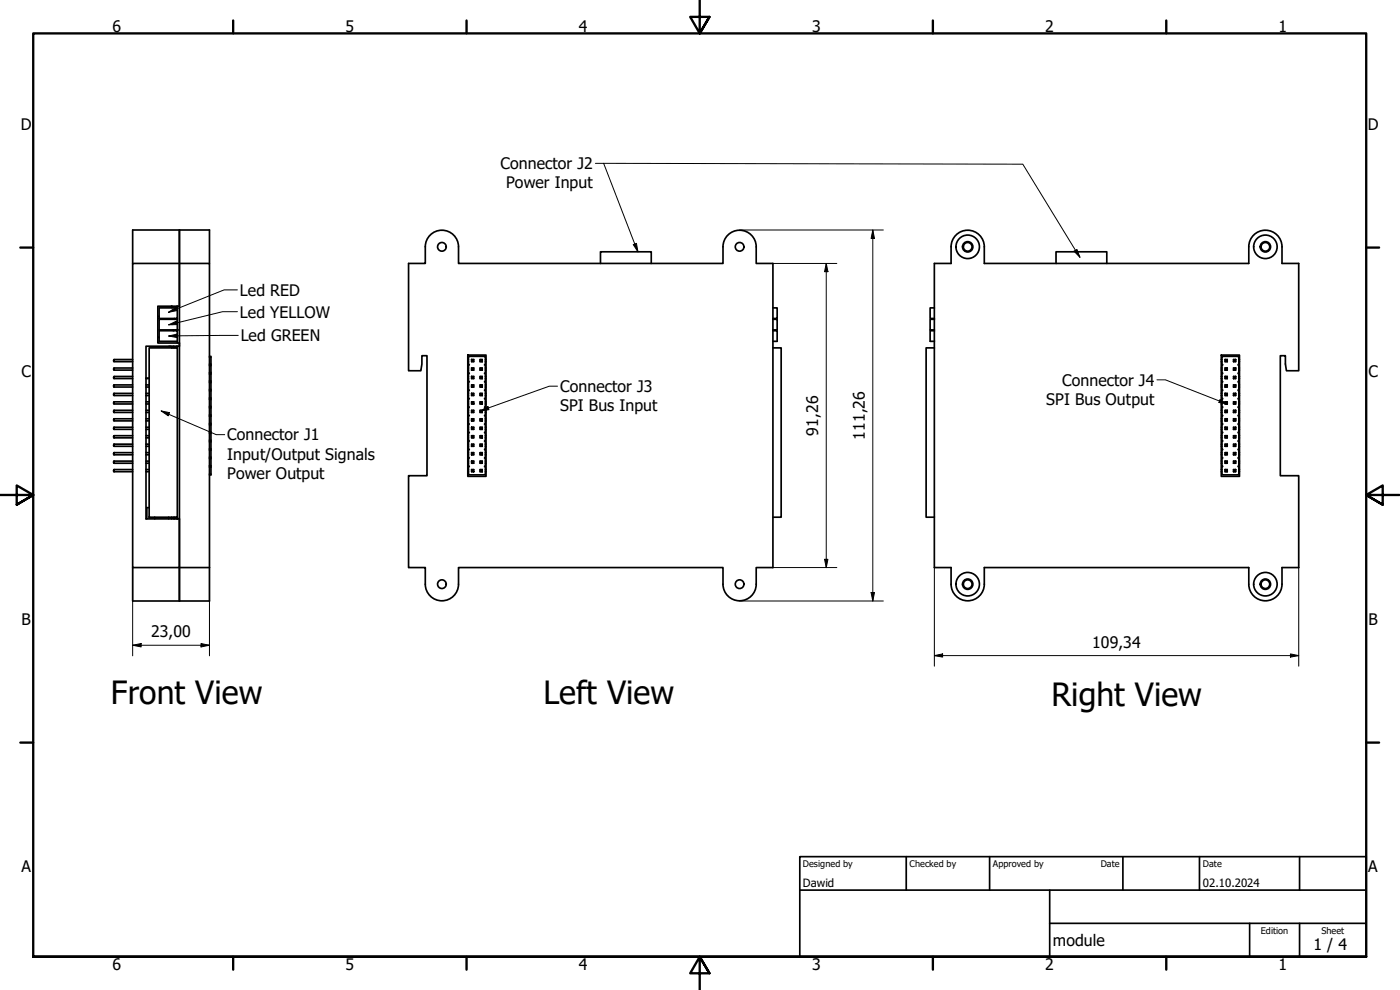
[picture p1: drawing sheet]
<svg xmlns="http://www.w3.org/2000/svg" width="420mm" height="297mm" viewBox="0 0 420 297" stroke-linecap="round" stroke-linejoin="round" font-family="sans-serif">
<!-- layer: Visible (ISO) -->
<g fill="none" stroke="#000" stroke-width=".51">
<path d="M39.8 79h14v-10v22.9h-6.4v11h6.4v1h-10v51.8h10v14.6h-14zM39.8 79v-10h23.1v10M53.8 79v101.3v-10h9.1M53.8 79h9.1v91.3M180.2 79v-3.4h15.3v3.4M316.9 79v-3.4h15.3v3.4M47.4 94.9h.4M47.8 95.8h5.4v3.2h-5.4zM47.8 92.4h5.4v3.2h-5.4zM47.8 99.2h5.4v3.2h-5.4zM51.4 91.9h.2M51.6 91.9v.5"/>
<path d="M52.1 99v.2M52.3 95.8h.7M52.3 95.6v.1M53 95.6v.1M53 99v.2M53.1 99h-.3M53.1 91.9v.5M53.1 99h.1M53.2 91.9v.5M53.2 95.6v.2M53.2 99v.2M232 95.8h1.2v3.2h-1.2"/>
<path d="M232 92.4h1.2v3.2h-1.2M232 99.2h1.2v3.2h-1.2M280.4 95.8h-1.3v3.2h1.3M280.4 92.4h-1.3v3.2h1.3M280.4 99.2h-1.3v3.2h1.3M34.2 118v.7h5.6M34.2 118v.7M34.2 113v.6M34.2 115.5v.6M34.2 107.9v.6M34.2 110.4v.6M34.2 118h5.6"/>
<path d="M34.2 115.5h5.6M34.2 116.1h5.6M39.8 113h-5.6v.6h5.6M39.8 107.9h-5.6v.6h5.6M39.8 110.4h-5.6v.6h5.6M43.8 118h1M43.8 118.7h1M43.8 113.6h1M43.8 115.5h1M43.8 116.1h1M43.8 113.5h.1M43.9 113.5h.9"/>
<path d="M44.8 104.4h8.4v50.8h-8.4zM47.4 101.2h.4M50.8 103.9h.5M52.1 103.9v.3M52.1 104.2l-.6 .2M52.5 104.1l-1 .2M52.5 104.4v-.2l.6 .2M53 103.9v.4M53.1 104.3l-.6-.2-.4 .3M53.2 102.4v.5M53.2 103.9v.5M62.9 106.9h.4v35.6h-.4"/>
<path d="M62.9 107.2h.4M62.9 109.2h.4M62.9 109.5h.4M62.9 109.7h.4M62.9 111.7h.4M62.9 112h.4M62.9 112.3h.4M62.9 114.3h.4M62.9 114.5h.4M62.9 114.8h.4M62.9 116.8h.4M62.9 117.1h.4"/>
<path d="M62.9 117.3h.4M62.9 119.4h.4M62.9 119.6h.4M62.9 119.9h.4M140.4 106.5h5.5v36.4h-5.5zM140.4 118h.2M140.4 118.7h.2M140.4 113.6h.2M140.4 115.5h.2M140.4 116.1h.2M140.4 113h.2M140.4 108.5h.2"/>
<path d="M140.4 107.9h.2M140.4 110.4h.2M140.4 111h.2M140.6 107.2l.2-.3h4.6l.3 .3v2l-.3 .3 .3 .2v2l-.3 .3 .3 .3v2l-.3 .2 .3 .3v2l-.3 .3 .3 .2v2.1l-.3 .2 .3 .3v2l-.3 .3 .3 .2v2l-.3 .3 .3 .3v2l-.3 .2 .3 .3v2l-.3 .3 .3 .2v2.1l-.3 .2 .3 .3v2l-.3 .3 .3 .2v2l-.3 .3 .3 .3v2l-.3 .2 .3 .3v2l-.3 .3h-4.6l-.2-.3v-2l.2-.3-.2-.2v-2l.2-.3-.2-.3v-2l.2-.2-.2-.3v-2l.2-.3-.2-.2v-2.1l.2-.2-.2-.3v-2l.2-.3-.2-.2v-2l.2-.3-.2-.3v-2l.2-.2-.2-.3v-2l.2-.3-.2-.2v-2.1l.2-.2-.2-.3v-2l.2-.3-.2-.2v-2l.2-.3-.2-.3v-2l.2-.2-.2-.3zM141.5 118h.7v.7h-.7zM141.5 113h.7v.6h-.7zM141.5 115.5h.7v.6h-.7zM141.5 107.9h.7v.6h-.7zM141.5 110.4h.7v.6h-.7zM141.5 116.1h.7M141.5 115.5l.5 .2M141.5 111h.7"/>
<path d="M141.5 110.4l.5 .2M141.5 118l.2 .2M141.5 113l.2 .1M141.5 107.9l.2 .2M141.7 118.2l-.2 .5M141.7 118.5l.5 .2M141.7 113.1l-.2 .5M141.7 113.5l.5 .1M141.7 108.1l-.2 .4M141.7 108.4l.5 .1M141.7 118.2h.3M141.7 110.6v.3"/>
<path d="M141.7 115.7v.3M141.7 113.1h.3M141.7 108.1h.3M142.2 118l-.2 .5M142.2 113l-.2 .5M142.2 115.5l-.2 .5M142.2 107.9l-.2 .5M142.2 110.4l-.2 .5M144.1 118h.6v.7h-.6zM144.1 113h.6v.6h-.6zM144.1 115.5h.6v.6h-.6zM144.1 107.9h.6v.6h-.6z"/>
<path d="M144.1 110.4h.6v.6h-.6zM144.1 118l.4 .2M144.1 113l.4 .1M144.1 115.5l.1 .2 .5-.2M144.1 107.9l.4 .2M144.1 110.4l.4 .2M144.2 118.2l-.1 .5M144.2 113.1l-.1 .5M144.2 115.7l-.1 .4M144.2 116l.5 .1M144.2 108.1l-.1 .4M144.2 110.6l-.1 .4"/>
<path d="M144.2 113.5h.3M144.2 118.5h.3M144.2 108.4h.3M144.2 110.9h.3M144.5 115.7v.3M144.7 118l-.2 .2 .2 .5M144.7 113l-.2 .1 .2 .5M144.7 107.9l-.2 .2 .2 .4M144.7 110.4l-.2 .2 .2 .4M145.7 118h.2M145.7 118.7h.2M145.7 113.6h.2"/>
<path d="M145.7 115.5h.2M145.7 116.1h.2M145.7 113h.2M145.7 108.5h.2M145.7 107.9h.2M145.7 110.4h.2M145.7 111h.2M232 104.4h2.4v50.8h-2.4M280.4 104.4h-2.5v50.8h2.5M366.5 106.5h5.5v36.4h-5.5zM366.5 118h.2M366.5 118.7h.2"/>
<path d="M366.5 113.6h.2M366.5 115.5h.2M366.5 116.1h.2M366.5 113h.2M366.5 108.5h.2M366.5 107.9h.2M366.5 110.4h.2M366.5 111h.2M367 106.9h4.5l.3 .3v2l-.3 .3 .3 .2v2l-.3 .3 .3 .3v2l-.3 .2 .3 .3v2l-.3 .3 .3 .2v2.1l-.3 .2 .3 .3v2l-.3 .3 .3 .2v2l-.3 .3 .3 .3v2l-.3 .2 .3 .3v2l-.3 .3 .3 .2v2.1l-.3 .2 .3 .3v2l-.3 .3 .3 .2v2l-.3 .3 .3 .3v2l-.3 .2 .3 .3v2l-.3 .3h-4.5l-.3-.3v-2l.3-.3-.3-.2v-2l.3-.3-.3-.3v-2l.3-.2-.3-.3v-2l.3-.3-.3-.2v-2.1l.3-.2-.3-.3v-2l.3-.3-.3-.2v-2l.3-.3-.3-.3v-2l.3-.2-.3-.3v-2l.3-.3-.3-.2v-2.1l.3-.2-.3-.3v-2l.3-.3-.3-.2v-2l.3-.3-.3-.3v-2l.3-.2-.3-.3v-2zM367.7 118h.6v.7M367.7 113h.6v.6M367.7 107.9h.6v.6"/>
<path d="M367.7 118v.7h.6M367.7 113v.6h.6M367.7 107.9v.6h.6M367.7 116.1h.6M367.7 115.5l.5 .2M367.7 111h.6M367.7 110.4l.5 .2M367.7 118l.2 .2M367.7 113l.2 .1M367.7 107.9l.2 .2M367.9 118.2l-.2 .5M367.9 118.5l.4 .2"/>
<path d="M367.9 113.1l-.2 .5M367.9 113.5l.4 .1M367.9 108.1l-.2 .4M367.9 108.4l.4 .1M367.9 118.2h.3M367.9 113.1h.3M367.9 108.1h.3M367.9 110.6v.3M367.9 115.7v.3M368.3 115.5v.6h-.6M368.3 110.4v.6h-.6M368.3 115.5h-.6v.6"/>
<path d="M368.3 110.4h-.6v.6M368.3 118l-.1 .5M368.3 113l-.1 .5M368.3 115.5l-.1 .5M368.3 107.9l-.1 .5M368.3 110.4l-.1 .5M370.2 118l.5 .2M370.2 113l.5 .1M370.2 115.5l.2 .2 .4-.2M370.2 107.9l.5 .2M370.2 110.4l.5 .2M370.4 118.2l-.2 .5"/>
<path d="M370.4 113.1l-.2 .5M370.4 115.7l-.2 .4M370.4 116l.4 .1M370.4 108.1l-.2 .4M370.4 110.6l-.2 .4M370.4 113.5h.3M370.4 118.5h.3M370.4 108.4h.3M370.4 110.9h.3M370.7 115.7v.3M370.8 118h-.6v.7M370.8 113h-.6v.6"/>
<path d="M370.8 115.5h-.6v.6M370.8 107.9h-.6v.6M370.8 110.4h-.6v.6M370.8 118v.7h-.6M370.8 113v.6h-.6M370.8 115.5v.6h-.6M370.8 107.9v.6h-.6M370.8 110.4v.6h-.6M370.8 118v.7M370.8 113v.6M370.8 107.9v.6M370.8 110.4v.6"/>
<path d="M371.8 118h.2M371.8 118.7h.2M371.8 113.6h.2M371.8 115.5h.2M371.8 116.1h.2M371.8 113h.2M371.8 108.5h.2M371.8 107.9h.2M371.8 110.4h.2M371.8 111h.2M34.2 120.6v.6h5.6M34.2 125.7v.6h5.6"/>
<path d="M34.2 128.2v.6h5.6M34.2 133.3v.6h5.6M34.2 120.6v.6M34.2 123.1v.6M34.2 125.7v.6M34.2 128.2v.6M34.2 138.4v.6M34.2 135.8v.6M34.2 133.3v.6M34.2 130.7v.7M34.2 120.6h5.6M34.2 123.1h5.6"/>
<path d="M34.2 123.7h5.6M34.2 125.7h5.6M34.2 128.2h5.6M34.2 138.4h5.6M34.2 139h5.6M34.2 135.8h5.6M34.2 136.4h5.6M34.2 133.3h5.6M34.2 130.7h5.6M34.2 131.4h5.6M43.8 120.6h1M43.8 121.2h1"/>
<path d="M43.8 123.1h1M43.8 123.7h1M43.8 125.7h1M43.8 126.3h1M43.8 128.2h1M43.8 128.8h1M43.8 138.4h1M43.8 139h1M43.8 135.8h1M43.8 136.4h1M43.8 133.3h1M43.8 133.9h1"/>
<path d="M43.8 130.7h1M43.8 131.4h1M62.9 121.9h.4M62.9 122.2h.4M62.9 122.4h.4M62.9 124.4h.4M62.9 124.7h.4M62.9 125h.4M62.9 127h.4M62.9 127.2h.4M62.9 127.5h.4M62.9 129.5h.4"/>
<path d="M62.9 129.8h.4M62.9 130h.4M62.9 132.1h.4M62.9 132.3h.4M62.9 132.6h.4M62.9 134.6h.4M62.9 134.9h.4M62.9 135.1h.4M62.9 137.1h.4M62.9 137.4h.4M62.9 137.7h.4M62.9 139.7h.4"/>
<path d="M62.9 139.9h.4M140.4 120.6h.2M140.4 121.2h.2M140.4 123.1h.2M140.4 123.7h.2M140.4 125.7h.2M140.4 126.3h.2M140.4 128.2h.2M140.4 128.8h.2M140.4 138.4h.2M140.4 139h.2M140.4 135.8h.2"/>
<path d="M140.4 136.4h.2M140.4 133.3h.2M140.4 133.9h.2M140.4 130.7h.2M140.4 131.4h.2M141.5 120.6h.7v.6h-.7zM141.5 123.1h.7v.6h-.7zM141.5 125.7h.7v.6h-.7zM141.5 128.2h.7v.6h-.7zM141.5 135.8h.7v.6h-.7zM141.5 138.4h.7v.6h-.7zM141.5 133.3h.7v.6h-.7z"/>
<path d="M141.5 130.7h.7v.7h-.7zM141.5 120.6l.5 .2M141.5 123.7h.7M141.5 123.1l.5 .2M141.5 126.3h.7M141.5 125.7l.5 .1M141.5 136.4h.7M141.5 135.8l.5 .2M141.5 133.9h.7M141.5 133.3l.5 .2M141.5 128.2l.2 .2M141.5 138.4l.2 .1"/>
<path d="M141.5 130.7l.2 .2M141.7 120.8l-.2 .4M141.7 121.1l.5 .1M141.7 128.4l-.2 .4M141.7 128.7l.5 .1M141.7 138.5l-.2 .5M141.7 138.9l.5 .1M141.7 130.9l-.2 .5M141.7 131.2l.5 .2M141.7 123.3v.3M141.7 125.8v.4M141.7 133.5v.3"/>
<path d="M141.7 136v.3M141.7 128.4h.3M141.7 138.5h.3M141.7 130.9h.3M142 120.8v.3M142.2 123.1l-.2 .5M142.2 125.7l-.2 .5M142.2 128.2l-.2 .5M142.2 135.8l-.2 .5M142.2 138.4l-.2 .5M142.2 133.3l-.2 .5M142.2 130.7l-.2 .5"/>
<path d="M142.2 120.6l-.2 .2M144.1 120.6h.6v.6h-.6zM144.1 123.1h.6v.6h-.6zM144.1 125.7h.6v.6h-.6zM144.1 128.2h.6v.6h-.6zM144.1 138.4h.6v.6h-.6zM144.1 135.8h.6v.6h-.6zM144.1 133.3h.6v.6h-.6zM144.1 130.7h.6v.7h-.6zM144.1 120.6l.4 .2M144.1 123.1l.1 .2 .5-.2M144.1 125.7l.4 .1"/>
<path d="M144.1 128.2l.4 .2M144.1 138.4l.1 .1 .5-.1M144.1 135.8l.1 .2 .5-.2M144.1 133.3l.4 .2M144.1 130.7l.1 .2 .5-.2M144.2 120.8l-.1 .4M144.2 123.3l-.1 .4M144.2 123.6l.5 .1M144.2 125.8l-.1 .5M144.2 128.4l-.1 .4M144.2 138.5l-.1 .5M144.2 138.9l.5 .1"/>
<path d="M144.2 136l-.1 .4M144.2 136.3l.5 .1M144.2 133.5l-.1 .4M144.2 130.9l-.1 .5M144.2 131.2l.5 .2M144.2 121.1h.3M144.2 126.2h.3M144.2 128.7h.3M144.2 133.8h.3M144.5 123.3v.3M144.5 130.9v.3M144.5 136v.3"/>
<path d="M144.5 138.5v.4M144.7 120.6l-.2 .2 .2 .4M144.7 125.7l-.2 .1 .2 .5M144.7 128.2l-.2 .2 .2 .4M144.7 133.3l-.2 .2 .2 .4M145.7 120.6h.2M145.7 121.2h.2M145.7 123.1h.2M145.7 123.7h.2M145.7 125.7h.2M145.7 126.3h.2M145.7 128.2h.2"/>
<path d="M145.7 128.8h.2M145.7 138.4h.2M145.7 139h.2M145.7 135.8h.2M145.7 136.4h.2M145.7 133.3h.2M145.7 133.9h.2M145.7 130.7h.2M145.7 131.4h.2M366.5 120.6h.2M366.5 121.2h.2M366.5 123.1h.2"/>
<path d="M366.5 123.7h.2M366.5 125.7h.2M366.5 126.3h.2M366.5 128.2h.2M366.5 128.8h.2M366.5 138.4h.2M366.5 139h.2M366.5 135.8h.2M366.5 136.4h.2M366.5 133.3h.2M366.5 133.9h.2M366.5 130.7h.2"/>
<path d="M366.5 131.4h.2M367.7 120.6h.6v.6M367.7 128.2h.6v.6M367.7 138.4h.6v.6M367.7 130.7h.6v.7M367.7 120.6v.6h.6M367.7 128.2v.6h.6M367.7 138.4v.6h.6M367.7 130.7v.7h.6M367.7 120.6l.5 .2M367.7 123.7h.6M367.7 123.1l.5 .2"/>
<path d="M367.7 126.3h.6M367.7 125.7l.5 .1M367.7 136.4h.6M367.7 135.8l.5 .2M367.7 133.9h.6M367.7 133.3l.5 .2M367.7 128.2l.2 .2M367.7 138.4l.2 .1M367.7 130.7l.2 .2M367.9 120.8l-.2 .4M367.9 121.1l.4 .1M367.9 128.4l-.2 .4"/>
<path d="M367.9 128.7l.4 .1M367.9 138.5l-.2 .5M367.9 138.9l.4 .1M367.9 130.9l-.2 .5M367.9 131.2l.4 .2M367.9 128.4h.3M367.9 138.5h.3M367.9 130.9h.3M367.9 123.3v.3M367.9 125.8v.4M367.9 133.5v.3M367.9 136v.3"/>
<path d="M368.2 120.8v.3M368.3 123.1v.6h-.6M368.3 125.7v.6h-.6M368.3 135.8v.6h-.6M368.3 133.3v.6h-.6M368.3 123.1h-.6v.6M368.3 125.7h-.6v.6M368.3 135.8h-.6v.6M368.3 133.3h-.6v.6M368.3 123.1l-.1 .5M368.3 125.7l-.1 .5M368.3 128.2l-.1 .5"/>
<path d="M368.3 135.8l-.1 .5M368.3 138.4l-.1 .5M368.3 133.3l-.1 .5M368.3 130.7l-.1 .5M368.3 120.6l-.1 .2M370.2 120.6l.5 .2M370.2 123.1l.2 .2 .4-.2M370.2 125.7l.5 .1M370.2 128.2l.5 .2M370.2 138.4l.2 .1 .4-.1M370.2 135.8l.2 .2 .4-.2M370.2 133.3l.5 .2"/>
<path d="M370.2 130.7l.2 .2 .4-.2M370.4 120.8l-.2 .4M370.4 123.3l-.2 .4M370.4 123.6l.4 .1M370.4 125.8l-.2 .5M370.4 128.4l-.2 .4M370.4 138.5l-.2 .5M370.4 138.9l.4 .1M370.4 136l-.2 .4M370.4 136.3l.4 .1M370.4 133.5l-.2 .4M370.4 130.9l-.2 .5"/>
<path d="M370.4 131.2l.4 .2M370.4 121.1h.3M370.4 126.2h.3M370.4 128.7h.3M370.4 133.8h.3M370.7 123.3v.3M370.7 130.9v.3M370.7 136v.3M370.7 138.5v.4M370.8 120.6h-.6v.6M370.8 123.1h-.6v.6M370.8 125.7h-.6v.6"/>
<path d="M370.8 128.2h-.6v.6M370.8 138.4h-.6v.6M370.8 135.8h-.6v.6M370.8 133.3h-.6v.6M370.8 130.7h-.6v.7M370.8 120.6v.6h-.6M370.8 123.1v.6h-.6M370.8 125.7v.6h-.6M370.8 128.2v.6h-.6M370.8 138.4v.6h-.6M370.8 135.8v.6h-.6M370.8 133.3v.6h-.6"/>
<path d="M370.8 130.7v.7h-.6M370.8 120.6v.6M370.8 125.7v.6M370.8 128.2v.6M370.8 133.3v.6M371.8 120.6h.2M371.8 121.2h.2M371.8 123.1h.2M371.8 123.7h.2M371.8 125.7h.2M371.8 126.3h.2M371.8 128.2h.2"/>
<path d="M371.8 128.8h.2M371.8 138.4h.2M371.8 139h.2M371.8 135.8h.2M371.8 136.4h.2M371.8 133.3h.2M371.8 133.9h.2M371.8 130.7h.2M371.8 131.4h.2M34.2 140.9v.6M34.2 140.9h5.6M34.2 141.5h5.6"/>
<path d="M43.8 140.9h1M43.8 141.5h1M44.8 152.3h-.7v3.4M46.4 155.2v.5M50.6 155.2v.5M51.5 155.2v.5M52.1 155.2v.5M52.5 155.2v.5M53.1 155.2v.5M53.2 155.2v.5M62.9 140.2h.4M62.9 142.2h.4"/>
<path d="M140.4 140.9h.2M140.4 141.5h.2M141.5 140.9h.7v.6h-.7zM141.5 140.9l.5 .2M141.7 141.1l-.2 .4M141.7 141.4l.5 .1M142 141.1v.3M142.2 140.9l-.2 .2M144.1 140.9h.6v.6h-.6zM144.1 140.9l.1 .2 .5-.2M144.2 141.1l-.1 .4M144.2 141.4l.5 .1"/>
<path d="M144.5 141.1v.3M145.7 140.9h.2M145.7 141.5h.2M366.5 140.9h.2M366.5 141.5h.2M367.7 140.9h.6v.6M367.7 140.9v.6h.6M367.7 140.9l.5 .2M367.9 141.1l-.2 .4M367.9 141.4l.4 .1M368.2 141.1v.3M368.3 140.9l-.1 .2"/>
<path d="M370.2 140.9l.2 .2 .4-.2M370.4 141.1l-.2 .4M370.4 141.4l.4 .1M370.7 141.1v.3M370.8 140.9h-.6v.6M370.8 140.9v.6h-.6M371.8 140.9h.2M371.8 141.5h.2M39.8 170.3v10h23.1v-10M127.6 175.3v-5h-5v-27.6h5.5v-36h-1.5v2.5l-.3 2h-3.7v-32.2h5v-5a5 5 0 0 1 5-4.9 5 5 0 0 1 5 5v4.9h79.4v-5a5 5 0 0 1 5-4.9 5 5 0 0 1 4.9 5v4.9h5.1v91.3h-5.1v5M127.6 175.3a5 5 0 0 0 5 5 5 5 0 0 0 5-5M137.6 175.3v-5h79.4v5"/>
<path d="M217 175.3a5 5 0 0 0 5 5 5 5 0 0 0 4.9-5M285.4 175.3v-5h-5v-91.3h5v-4.9a5 5 0 0 1 5-5 5 5 0 0 1 5 5v4.9h79.4v-5a5 5 0 0 1 5-4.9 5 5 0 0 1 4.9 5v4.9h5.1v32.2h-3.7l-.3-2v-2.5h-1.6v36h5.6v27.6h-5.1v5M285.4 175.3a5 5 0 0 0 5 5 5 5 0 0 0 5-5M295.4 175.3v-5h79.4v5M374.8 175.3a5 5 0 0 0 5 5 5 5 0 0 0 4.9-5"/>
<circle cx="132.6" cy="74.1" r="1.3"/>
<circle cx="222" cy="74.1" r="1.3"/>
<circle cx="290.4" cy="74.1" r="1.3"/>
<circle cx="290.4" cy="74.1" r="1.56"/>
<circle cx="290.4" cy="74.1" r="3.5"/>
<circle cx="379.8" cy="74.1" r="1.3"/>
<circle cx="379.8" cy="74.1" r="1.56"/>
<circle cx="379.8" cy="74.1" r="3.5"/>
<circle cx="132.6" cy="175.3" r="1.3"/>
<circle cx="222" cy="175.3" r="1.3"/>
<circle cx="290.4" cy="175.3" r="1.3"/>
<circle cx="290.4" cy="175.3" r="1.56"/>
<circle cx="290.4" cy="175.3" r="3.5"/>
<circle cx="379.8" cy="175.3" r="1.3"/>
<circle cx="379.8" cy="175.3" r="1.56"/>
<circle cx="379.8" cy="175.3" r="3.5"/>
</g>
<g fill="#000">
<circle cx="52.8" cy="99" r=".25"/>
<circle cx="53.2" cy="99" r=".25"/>
</g>
<!-- layer: Border (ISO) -->
<g fill="none" stroke="#000" stroke-width=".7">
<path d="M70 6.1v3.9M140 6.1v3.9M210 0v10l-2.9-4.9h5.8l-2.9 4.9 2.9-4.9M280 6.1v3.9M350 6.1v3.9M6.1 74.3h3.9M410 74.3h3.9M0 148.5h10l-5-2.8v5.7l5-2.9-5 2.9M420 148.5h-10l5-2.8v5.7l-5-2.9 5 2.9M6.1 222.8h3.9M410 222.8h3.9M10 287.1v-277.1h400v277.1h-400h400"/>
<path d="M70 287.1v3.8M140 287.1v3.8M212.9 292l-2.9-4.9 2.9 4.9h-5.8l2.9-4.9v9.9M280 287.1v3.8M350 287.1v3.8"/>
</g>
<!-- layer: Title (ISO) -->
<path d="M240 257h170v30.1h-170zM272 257v10.1M297 257v10.1M337 257v10.1M360 257v10.1M390 257v10.1M240 267.1h170M315 277h95M315 267.1v20M375 277v10.1M390 277v10.1" fill="none" stroke="#000" stroke-width=".51"/>
<!-- layer: Dimension (ISO) -->
<g fill="none" stroke="#000" stroke-width=".3">
<path d="M221.9 69h43.2M232 79h19.1M248 79l.5 2.5h-1zM248 79v91.3M261.9 69l.5 2.6h-1zM261.9 69v111.3M39.8 170.3v26.5M62.9 170.3v26.5M232 170.3h19.1M247.5 167.8h1l-.5 2.5zM261.4 177.8h1l-.5 2.5zM280.4 170.3v29.6"/>
<path d="M389.8 170.3v29.6M39.8 193.6l2.6-.5v1zM39.8 193.6h23.1M60.3 193.1l2.6 .5-2.6 .5zM221.9 180.3h43.2M280.4 196.7l2.5-.5v1zM280.4 196.7h109.4M387.3 196.2l2.5 .5-2.5 .5z"/>
</g>
<path d="M261.9 69l.5 2.6h-1zM248 79l.5 2.5h-1zM247.5 167.8h1l-.5 2.5zM261.4 177.8h1l-.5 2.5zM39.8 193.6l2.6-.5v1zM60.3 193.1l2.6 .5-2.6 .5zM280.4 196.7l2.5-.5v1zM387.3 196.2l2.5 .5-2.5 .5z" fill="#000"/>
<!-- layer: Symbol (ISO) -->
<g fill="none" stroke="#000" stroke-width=".3">
<path d="M178.7 49h2.5l10.3 26.6M181.2 49l125.8 .3 17.1 27.9M190.1 73.4l.9-.4 .5 2.6zM322.3 75.4l.9-.5 .9 2.3zM50.5 93.7l2.1-1.4 .4 .9zM50.6 97.5l2.3-1.1 .2 1zM71.2 87h-4l-16.7 6.7M71.2 93.5h-4.4l-16.2 4M50.6 100.8l2.5-.5v1zM71.5 100.6l-20.9 .2M167.3 115.9h-2.5l-20.6 7.4M347.2 114h2.6l18.5 7.2"/>
<path d="M366.1 119.9l2.2 1.3-2.5-.4zM48.4 123.3l2.5 .5-.4 1zM48.4 123.3l16.5 7.1h2.5M144.2 123.3l2.2-1.3 .3 .9z"/>
</g>
<path d="M190.1 73.4l.9-.4 .5 2.6zM322.3 75.4l.9-.5 .9 2.3zM50.5 93.7l2.1-1.4 .4 .9zM50.6 97.5l2.3-1.1 .2 1zM50.6 100.8l2.5-.5v1zM48.4 123.3l2.5 .5-.4 1zM144.2 123.3l2.2-1.3 .3 .9zM366.1 119.9l2.2 1.3-2.5-.4z" fill="#000"/>
<g font-size="9.6">
<text x="33.3" y="211.3">Front View</text>
<text x="163.1" y="211.3">Left View</text>
<text x="315.5" y="211.8">Right View</text>
</g>
<g font-size="4.8">
<text x="33.7" y="9.6">6</text>
<text x="103.7" y="9.6">5</text>
<text x="173.7" y="9.6">4</text>
<text x="243.7" y="9.6">3</text>
<text x="313.7" y="9.6">2</text>
<text x="383.7" y="9.6">1</text>
<text x="6.2" y="38.9">D</text>
<text x="410.5" y="38.9">D</text>
<text x="150.2" y="50.7">Connector J2</text>
<text x="151.9" y="56.5">Power Input</text>
<text x="72" y="88.8">Led RED</text>
<text x="72" y="95.3">Led YELLOW</text>
<text x="72.3" y="102.4">Led GREEN</text>
<text x="6.4" y="113.1">C</text>
<text x="410.7" y="113.1">C</text>
<text x="168.1" y="117.6">Connector J3</text>
<text x="318.8" y="115.7">Connector J4</text>
<text x="168.1" y="123.4">SPI Bus Input</text>
<text x="314" y="121.5">SPI Bus Output</text>
<text x="245.6" y="130.7" transform="rotate(-90 245.6 130.7)">91,26</text>
<text x="259.6" y="131.9" transform="rotate(-90 259.6 131.9)">111,26</text>
<text x="68.2" y="132.1">Connector J1</text>
<text x="68.2" y="137.9">Input/Output Signals</text>
<text x="68.2" y="143.7">Power Output</text>
<text x="6.4" y="187.4">B</text>
<text x="45.3" y="191.2">23,00</text>
<text x="410.7" y="187.4">B</text>
<text x="327.8" y="194.3">109,34</text>
<text x="6.4" y="261.7">A</text>
<text x="410.7" y="261.7">A</text>
<text x="316" y="283.8">module</text>
<text x="394.2" y="285">1 / 4</text>
<text x="33.7" y="290.9">6</text>
<text x="103.7" y="290.9">5</text>
<text x="173.7" y="290.9">4</text>
<text x="243.7" y="290.9">3</text>
<text x="313.7" y="290.9">2</text>
<text x="383.7" y="290.9">1</text>
</g>
<g font-size="3.4">
<text x="241" y="266">Dawid</text>
<text x="361" y="266">02.10.2024</text>
</g>
<g font-size="2.7">
<text x="241" y="260.1">Designed by</text>
<text x="273" y="260.1">Checked by</text>
<text x="298" y="260.1">Approved by</text>
<text x="330.3" y="260">Date</text>
<text x="361" y="260">Date</text>
<text x="378.4" y="280.1">Edition</text>
<text x="396.6" y="280.1">Sheet</text>
</g>
</svg>
